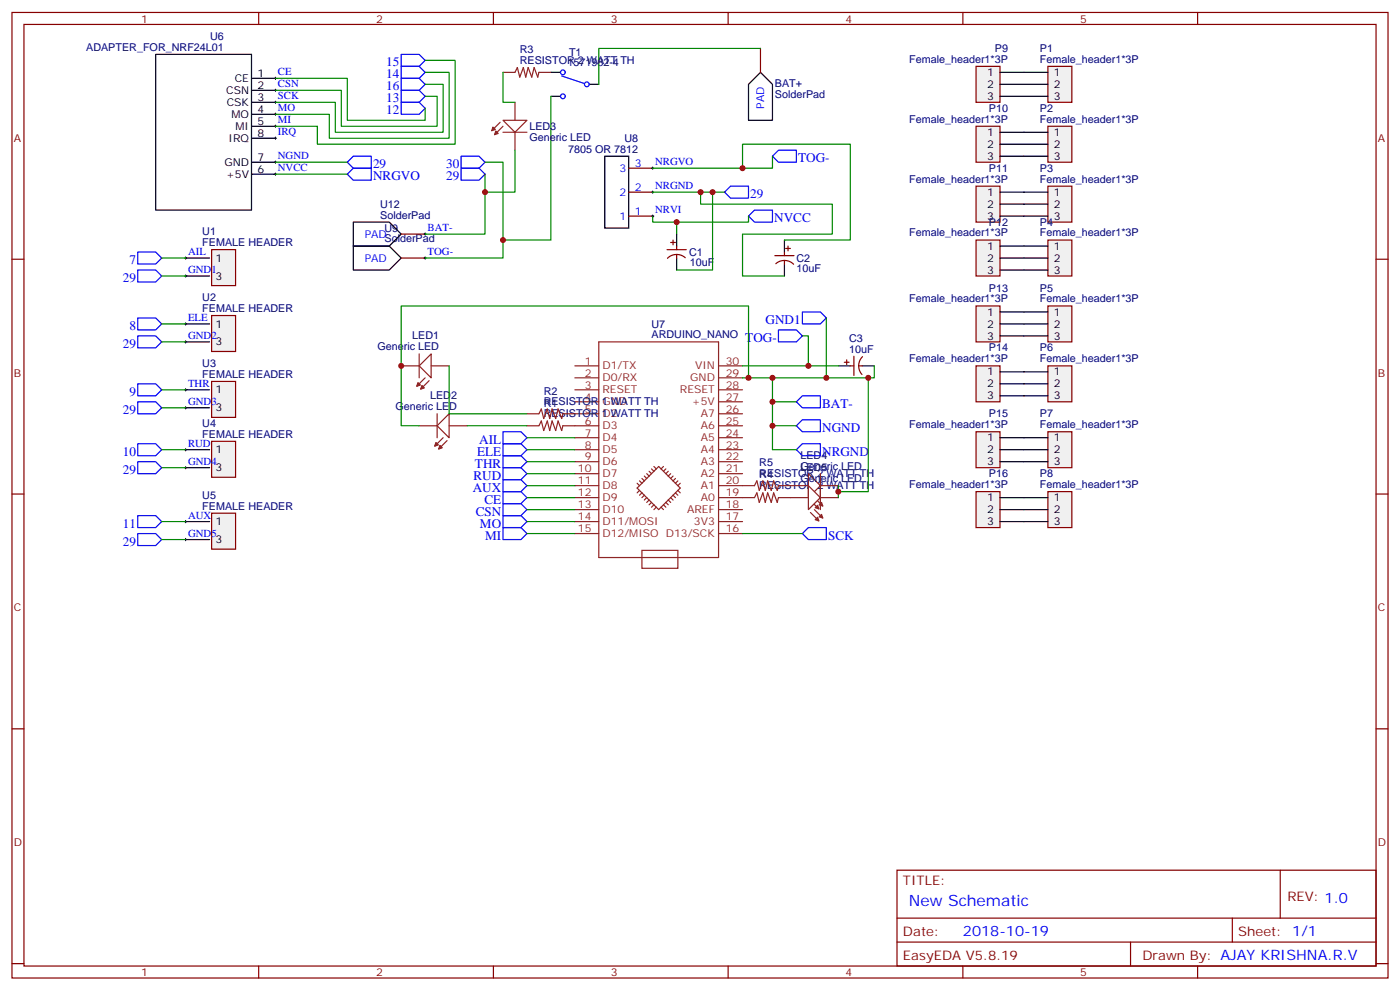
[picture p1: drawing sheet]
<svg xmlns="http://www.w3.org/2000/svg" width="412mm" height="292mm" viewBox="0 0 412 292" stroke-linecap="round" stroke-linejoin="round" font-family="sans-serif">
<g fill="none" stroke="#870000" stroke-width=".35">
<path d="M3.5 3.7h405.4v284.3h-405.4zM7.1 7.2h398.2v277.3h-398.2zM76.2 3.7v3.5M145.3 3.7v3.5M214.5 3.7v3.5M283.6 3.7v3.5M352.8 3.7v3.5M3.5 76.3h3.6M405.3 76.3h3.6M3.5 145.5h3.6M405.3 145.5h3.6M3.5 214.6h3.6"/>
<path d="M405.3 214.6h3.6M264.2 256.3h141.1v28.2h-141.1zM377.1 256.3v14.1M264.2 270.4h141.1M264.2 277.4h141.1M333 277.4v7.1M363 270.4v7M3.5 283.8h3.6M76.2 284.5v3.5M145.3 284.5v3.5M214.5 284.5v3.5M283.6 284.5v3.5"/>
<path d="M352.8 284.5v3.5M405.3 283.8h3.6"/>
</g>
<g fill="none" stroke="#8c2424" stroke-width=".35">
<path d="M169.3 118.3h7.1M169.3 114.8h7.1M169.3 111.3h7.1M169.3 107.7h7.1M176.4 100.7h35.3v63.5h-35.3zM211.7 118.3h7M211.7 114.8h7M211.7 111.3h7M211.7 107.7h7M169.3 139.5h7.1M169.3 136h7.1M169.3 132.4h7.1"/>
<path d="M169.3 128.9h7.1M169.3 125.4h7.1M169.3 121.8h7.1M190.5 139.5l.7 .7M191.2 138.8l.7 .7M191.9 138.1l.7 .7M192.6 137.4l.7 .7M195.4 137.4l-.7 .7M196.1 139.5l4.3 4.2-6.4 6.4-2.1-2.1M196.1 139.5l-2.1-2.1-6.3 6.3 4.2 4.3M196.1 138.1l-.7 .7M196.8 138.8l-.7 .7"/>
<path d="M197.6 139.5l-.8 .7M211.7 139.5h7M211.7 136h7M211.7 132.4h7M211.7 128.9h7M211.7 125.4h7M211.7 121.8h7M169.3 153.6h7.1M169.3 150.1h7.1M169.3 146.5h7.1M169.3 143h7.1M169.3 157.1h7.1"/>
<path d="M187.7 142.3l.7 .7M188.4 141.6l.7 .7M188.4 144.4l-.7 .7M189.1 140.9l.7 .7M189.1 145.1l-.7 .7M189.8 140.2l.7 .7M189.8 145.8l-.7 .7M190.5 146.5l-.7 .7M191.2 147.2l-.7 .8M191.9 148l-.7 .7M192.6 148.7l-.7 .7M193.3 149.4l-.7 .7"/>
<path d="M194.7 149.4l.7 .7M195.4 148.7l.7 .7M196.1 148l.7 .7M196.8 147.2l.8 .8M197.6 146.5l.7 .7M198.3 145.8l.7 .7M198.3 140.2l-.7 .7M199 145.1l.7 .7M199 140.9l-.7 .7M199.7 144.4l.7 .7M199.7 141.6l-.7 .7M200.4 142.3l-.7 .7"/>
<path d="M211.7 153.6h7M211.7 150.1h7M211.7 146.5h7M211.7 143h7M211.7 157.1h7M189.1 162.1h10.6v5.3h-10.6z"/>
</g>
<path d="M45.9 16h28.2v45.9h-28.2zM74.1 37.2h7M74.1 33.7h7M74.1 30.1h7M74.1 26.6h7M74.1 23.1h7M74.1 51.3h7M74.1 47.8h7M74.1 40.7h7" fill="none" stroke="#000" stroke-width=".35"/>
<g fill="none" stroke="#00f" stroke-width=".35">
<path d="M118.2 16h5.3l1.7 1.8-1.7 1.7h-5.3zM118.2 19.5h5.3l1.7 1.8-1.7 1.8h-5.3zM118.2 23.1h5.3l1.7 1.7-1.7 1.8h-5.3zM118.2 26.6h5.3l1.7 1.8-1.7 1.7h-5.3zM118.2 30.1h5.3l1.7 1.8-1.7 1.8h-5.3zM148.2 127.1h5.3l1.7 1.8-1.7 1.8h-5.3zM148.2 130.7h5.3l1.7 1.7-1.7 1.8h-5.3zM148.2 134.2h5.3l1.7 1.8-1.7 1.7h-5.3zM148.2 137.7h5.3l1.7 1.8-1.7 1.8h-5.3zM148.2 144.8h5.3l1.7 1.7-1.7 1.8h-5.3zM148.2 148.3h5.3l1.7 1.8-1.7 1.7h-5.3zM148.2 151.8h5.3l1.7 1.8-1.7 1.8h-5.3z"/>
<path d="M148.2 155.4h5.3l1.7 1.7-1.7 1.8h-5.3zM148.2 141.3h5.3l1.7 1.7-1.7 1.8h-5.3zM238.1 155.4h5.3v3.5h-5.3l-1.7-1.8z"/>
</g>
<g fill="none" stroke="#008700" stroke-width=".35">
<path d="M125.2 17.8h8.9v24.7h-40.6v-5.3h-12.4M81.1 23.1h21.2v12.3h22.9v-3.5M81.1 26.6h19.4v10.6h28.3v-8.8h-3.6M125.2 24.8h5.3v14.1h-31.7v-8.8h-17.7M125.2 21.3h7.1v19.4h-35.3v-7h-15.9M155.2 128.9h14.1M155.2 132.4h14.1M155.2 136h14.1M155.2 139.5h14.1M155.2 146.5h14.1M155.2 150.1h14.1M155.2 153.6h14.1"/>
<path d="M155.2 157.1h14.1M155.2 143h14.1M218.7 157.1h17.7"/>
</g>
<g fill="none" stroke="#000" stroke-width=".29">
<path d="M80.8 23.1h.7M80.8 26.6h.7M80.8 30.1h.7M80.8 33.7h.7M80.8 37.2h.7M81.1 22.7v.7M81.1 26.2v.8M81.1 29.8v.7M81.1 33.3v.7M81.1 36.8v.7M80.8 40.7h.7M80.8 47.8h.7"/>
<path d="M80.8 51.3h.7M81.1 40.4v.7M81.1 47.4v.7M81.1 50.9v.7"/>
</g>
<path d="M62.3 73.5h7.1v10.6h-7.1z" fill="#f0f0f0" stroke="#870000" stroke-width=".35"/>
<path d="M54.7 76h7M54.7 81.3h7" fill="none" stroke="#000" stroke-width=".35"/>
<path d="M62.3 92.9h7.1v10.6h-7.1z" fill="#f0f0f0" stroke="#870000" stroke-width=".35"/>
<path d="M54.7 95.4h7M54.7 100.7h7" fill="none" stroke="#000" stroke-width=".35"/>
<path d="M62.3 112.3h7.1v10.6h-7.1z" fill="#f0f0f0" stroke="#870000" stroke-width=".35"/>
<path d="M54.7 114.8h7M54.7 120.1h7" fill="none" stroke="#000" stroke-width=".35"/>
<path d="M62.3 130h7.1v10.5h-7.1z" fill="#f0f0f0" stroke="#870000" stroke-width=".35"/>
<path d="M54.7 132.4h7M54.7 137.7h7" fill="none" stroke="#000" stroke-width=".35"/>
<path d="M62.3 151.1h7.1v10.6h-7.1z" fill="#f0f0f0" stroke="#870000" stroke-width=".35"/>
<path d="M54.7 153.6h7M54.7 158.9h7" fill="none" stroke="#000" stroke-width=".35"/>
<g fill="none" stroke="#000" stroke-width=".29">
<path d="M54.3 76h.7M54.7 75.6v.7M54.3 81.3h.7M54.3 95.4h.7M54.7 80.9v.7M54.7 95v.7M54.3 100.7h.7M54.3 114.8h.7M54.7 100.3v.7M54.7 114.4v.7M54.7 119.7v.7M54.3 120.1h.7"/>
<path d="M54.3 132.4h.7M54.3 137.7h.7M54.7 132.1v.7M54.7 137.4v.7M54.3 153.6h.7M54.3 158.9h.7M54.7 153.2v.8M54.7 158.5v.7"/>
</g>
<path d="M40.6 74.2h5.3l1.7 1.8-1.7 1.8h-5.3zM40.6 79.5h5.3l1.7 1.8-1.7 1.7h-5.3zM40.6 93.6h5.3l1.7 1.8-1.7 1.8h-5.3zM40.6 98.9h5.3l1.7 1.8-1.7 1.7h-5.3zM236.4 91.9h5.3l1.7 1.7-1.7 1.8h-5.3zM40.6 113h5.3l1.7 1.8-1.7 1.8h-5.3zM40.6 118.3h5.3l1.7 1.8-1.7 1.7h-5.3zM40.6 130.7h5.3l1.7 1.7-1.7 1.8h-5.3zM40.6 136h5.3l1.7 1.7-1.7 1.8h-5.3zM40.6 151.8h5.3l1.7 1.8-1.7 1.8h-5.3zM40.6 157.1h5.3l1.7 1.8-1.7 1.8h-5.3z" fill="none" stroke="#00f" stroke-width=".35"/>
<path d="M47.6 76h7.1M47.6 81.3h7.1M47.6 95.4h7.1M243.4 93.6v17.7h-24.7M47.6 100.7h7.1M47.6 114.8h7.1M47.6 120.1h7.1M47.6 132.4h7.1M47.6 137.7h7.1M47.6 153.6h7.1M47.6 158.9h7.1" fill="none" stroke="#008700" stroke-width=".35"/>
<path d="M308.7 19.5h7v10.6h-7z" fill="#f0f0f0" stroke="#870000" stroke-width=".35"/>
<path d="M301.6 21.3h7.1M301.6 24.8h7.1M301.6 28.4h7.1" fill="none" stroke="#000" stroke-width=".35"/>
<path d="M308.7 37.2h7v10.6h-7z" fill="#f0f0f0" stroke="#870000" stroke-width=".35"/>
<path d="M301.6 38.9h7.1M301.6 42.5h7.1M301.6 46h7.1" fill="none" stroke="#000" stroke-width=".35"/>
<path d="M308.7 54.8h7v10.6h-7z" fill="#f0f0f0" stroke="#870000" stroke-width=".35"/>
<path d="M301.6 56.6h7.1M301.6 60.1h7.1M301.6 63.6h7.1" fill="none" stroke="#000" stroke-width=".35"/>
<path d="M308.7 70.7h7v10.6h-7z" fill="#f0f0f0" stroke="#870000" stroke-width=".35"/>
<path d="M301.6 72.5h7.1M301.6 76h7.1M301.6 79.5h7.1" fill="none" stroke="#000" stroke-width=".35"/>
<path d="M308.7 90.1h7v10.6h-7z" fill="#f0f0f0" stroke="#870000" stroke-width=".35"/>
<path d="M301.6 91.9h7.1M301.6 95.4h7.1M301.6 98.9h7.1" fill="none" stroke="#000" stroke-width=".35"/>
<path d="M308.7 107.7h7v10.6h-7z" fill="#f0f0f0" stroke="#870000" stroke-width=".35"/>
<path d="M301.6 109.5h7.1M301.6 113h7.1M301.6 116.6h7.1" fill="none" stroke="#000" stroke-width=".35"/>
<path d="M308.7 127.1h7v10.6h-7z" fill="#f0f0f0" stroke="#870000" stroke-width=".35"/>
<path d="M301.6 128.9h7.1M301.6 132.4h7.1M301.6 136h7.1" fill="none" stroke="#000" stroke-width=".35"/>
<path d="M308.7 144.8h7v10.6h-7z" fill="#f0f0f0" stroke="#870000" stroke-width=".35"/>
<path d="M301.6 146.5h7.1M301.6 150.1h7.1M301.6 153.6h7.1" fill="none" stroke="#000" stroke-width=".35"/>
<path d="M287.5 19.5h7.1v10.6h-7.1z" fill="#f0f0f0" stroke="#870000" stroke-width=".35"/>
<path d="M294.6 21.3h7M294.6 24.8h7M294.6 28.4h7" fill="none" stroke="#000" stroke-width=".35"/>
<path d="M287.5 37.2h7.1v10.6h-7.1z" fill="#f0f0f0" stroke="#870000" stroke-width=".35"/>
<path d="M294.6 38.9h7M294.6 42.5h7M294.6 46h7" fill="none" stroke="#000" stroke-width=".35"/>
<path d="M287.5 54.8h7.1v10.6h-7.1z" fill="#f0f0f0" stroke="#870000" stroke-width=".35"/>
<path d="M294.6 56.6h7M294.6 60.1h7M294.6 63.6h7" fill="none" stroke="#000" stroke-width=".35"/>
<path d="M287.5 70.7h7.1v10.6h-7.1z" fill="#f0f0f0" stroke="#870000" stroke-width=".35"/>
<path d="M294.6 72.5h7M294.6 76h7M294.6 79.5h7" fill="none" stroke="#000" stroke-width=".35"/>
<path d="M287.5 90.1h7.1v10.6h-7.1z" fill="#f0f0f0" stroke="#870000" stroke-width=".35"/>
<path d="M294.6 91.9h7M294.6 95.4h7M294.6 98.9h7" fill="none" stroke="#000" stroke-width=".35"/>
<path d="M287.5 107.7h7.1v10.6h-7.1z" fill="#f0f0f0" stroke="#870000" stroke-width=".35"/>
<path d="M294.6 109.5h7M294.6 113h7M294.6 116.6h7" fill="none" stroke="#000" stroke-width=".35"/>
<path d="M287.5 127.1h7.1v10.6h-7.1z" fill="#f0f0f0" stroke="#870000" stroke-width=".35"/>
<path d="M294.6 128.9h7M294.6 132.4h7M294.6 136h7" fill="none" stroke="#000" stroke-width=".35"/>
<path d="M287.5 144.8h7.1v10.6h-7.1z" fill="#f0f0f0" stroke="#870000" stroke-width=".35"/>
<g fill="none" stroke="#000" stroke-width=".35">
<path d="M220.5 24.8l3.5-3.5 3.5 3.5v10.6h-7zM178.2 46h7v21.2h-7zM104.1 72.5h10.6l3.5 3.5-3.5 3.5h-10.6zM104.1 65.4h10.6l3.5 3.5-3.5 3.6h-10.6zM199.3 68.9v3.6M199.3 76v3.5M231.1 70.7v3.5M231.1 77.8v3.5M246.9 107.7h3.6M254 107.7h3.5M294.6 146.5h7M294.6 150.1h7"/>
<path d="M294.6 153.6h7"/>
</g>
<g fill="none" stroke="#870000" stroke-width=".35">
<path d="M224 14.3v7M185.2 56.6h7.1M185.2 49.5h7.1M118.2 76h7M118.2 68.9h7M185.2 63.6h7.1M196.5 73.5h5.6M197.6 71.4h1.4M198.3 70.7v1.4M199.3 72.5v1M199.3 74.9v1.1M201.9 75.9a3.8 3.8 0 0 0-5.3 .2"/>
<path d="M228.2 75.3h5.7M228.5 77.7a3.8 3.8 0 0 1 5.3 .1M231.1 74.2v1.1M231.1 76.7v1.1M231.4 73.2h1.4M232.1 72.5v1.4M248.7 106.7h1.4M249.4 106v1.4M250.5 107.7h1M251.5 104.9v5.7M252.9 107.7h1.1M254.1 105a3.8 3.8 0 0 0-.2 5.3"/>
</g>
<path d="M104.1 46h5.3v3.5h-5.3l-1.8-1.7zM104.1 49.5h5.3v3.6h-5.3l-1.8-1.8zM135.8 46h5.3l1.8 1.8-1.8 1.7h-5.3zM135.8 49.5h5.3l1.8 1.8-1.8 1.8h-5.3zM215.2 54.8h5.3v3.5h-5.3l-1.8-1.7zM229.3 44.2h5.3v3.6h-5.3l-1.8-1.8zM222.2 61.9h5.3v3.5h-5.3l-1.7-1.8zM229.3 97.2h5.3l1.8 1.7-1.8 1.8h-5.3zM236.4 116.6h5.3v3.5h-5.3l-1.8-1.8zM236.4 123.6h5.3v3.5h-5.3l-1.8-1.7zM236.4 130.7h5.3v3.5h-5.3l-1.8-1.8z" fill="none" stroke="#00f" stroke-width=".35"/>
<path d="M191.9 56.6h.7M191.9 49.5h.7M192.3 49.2v.7M192.3 56.2v.7M124.9 68.9h.7M124.9 76h.7M125.2 68.6v.7M125.2 75.6v.7M191.9 63.6h.7M192.3 63.3v.7" fill="none" stroke="#000" stroke-width=".29"/>
<g fill="none" stroke="#008700" stroke-width=".35">
<path d="M81.1 47.8h21.2M81.1 51.3h21.2M142.9 51.3v17.6h-17.7M142.9 47.8h5.3v28.2h-23M192.3 56.6h21.1M206.4 56.6v3.5h38.8v8.8h-26.5v12.4h12.4M209.9 56.6v22.9h-10.6M218.7 49.5v-7h31.8v28.2h-19.4M227.5 46v3.5h-35.2M192.3 63.6v1.8h28.2v-1.8M199.3 65.4v3.5M236.4 98.9h1.7v8.8h-19.4"/>
<path d="M227.5 111.3v7h7.1M227.5 118.3v7.1h7.1M238.1 107.7h8.8M257.5 107.7v3.6h-14.1M227.5 125.4v7h7.1"/>
</g>
<path d="M123.5 104.2v7.1M155.2 125.4h3.5l.8-1.4 .7 2.8 1-2.8 .7 2.8 .7-2.8 1.1 2.8 .7-2.8 1.1 2.8 .3-1.4h3.5M155.2 121.8h3.5l.8-1.4 .7 2.9 1-2.9 .7 2.9 .7-2.9 1.1 2.9 .7-2.9 1.1 2.9 .3-1.5h3.5" fill="none" stroke="#8c2424" stroke-width=".35"/>
<g fill="#8c2424" stroke="#8c2424" stroke-width=".35">
<path d="M123.9 114.6l2.5-2.5z"/>
<path d="M124.3 113.5l.7 .7-1.1 .4z"/>
</g>
<path d="M123.5 107.7l3.5-3.5v7.1z" fill="#fff" stroke="#8c2424" stroke-width=".35"/>
<g fill="#8c2424" stroke="#8c2424" stroke-width=".35">
<path d="M122.8 113.7l2.4-2.4z"/>
<path d="M123.1 112.7l.7 .7-1 .3z"/>
<path d="M129.2 132.2l2.5-2.4z"/>
<path d="M129.6 131.2l.7 .7-1.1 .3z"/>
</g>
<path d="M118.2 107.7h5.3M127 107.7h5.3M128.8 121.8v7.1" fill="none" stroke="#8c2424" stroke-width=".35"/>
<path d="M128.8 125.4l3.5-3.6v7.1z" fill="#fff" stroke="#8c2424" stroke-width=".35"/>
<g fill="#8c2424" stroke="#8c2424" stroke-width=".35">
<path d="M128.1 131.4l2.4-2.5z"/>
<path d="M128.4 130.3l.7 .7-1 .4z"/>
</g>
<path d="M123.5 125.4h5.3M132.3 125.4h5.3" fill="none" stroke="#8c2424" stroke-width=".35"/>
<path d="M132.3 107.7v14.1h22.9M220.5 111.3v-21.2h-102.3v35.3h5.3M137.6 125.4h17.6" fill="none" stroke="#008700" stroke-width=".35"/>
<path d="M162.3 28.4h3.5M162.3 21.3h3.5M172.9 24.8h3.5" fill="none" stroke="#000" stroke-width=".35"/>
<path d="M165.5 22.4l7.4 2.4" fill="none" stroke="#00f" stroke-width=".35"/>
<g fill="#fff" stroke="#00f" stroke-width=".35">
<circle cx="165.8" cy="21.3" r=".71"/>
<circle cx="172.9" cy="24.8" r=".71"/>
<circle cx="165.8" cy="28.4" r=".71"/>
</g>
<path d="M224 14.3h-47.6v10.5M162.3 28.4v42.3h-14.1" fill="none" stroke="#008700" stroke-width=".35"/>
<g fill="#8c2424" stroke="#8c2424" stroke-width=".35">
<path d="M144.9 38.5l2.4-2.5z"/>
<path d="M145.2 37.4l.7 .7-1 .4z"/>
</g>
<path d="M148.2 38.9h7" fill="none" stroke="#8c2424" stroke-width=".35"/>
<path d="M148.2 35.4h7l-3.5 3.5z" fill="#fff" stroke="#8c2424" stroke-width=".35"/>
<g fill="#8c2424" stroke="#8c2424" stroke-width=".35">
<path d="M148.2 37.2l-2.5 2.5z"/>
<path d="M146 38.6l.8 .7-1.1 .4z"/>
<path d="M238.7 147.4l2.5 2.5z"/>
<path d="M240.1 149.5l.7-.7 .4 1.1z"/>
</g>
<path d="M148.2 21.3h3.5l.7-1.4 .7 2.8 1.1-2.8 .7 2.8 .7-2.8 1 2.8 .7-2.8 1.1 2.8 .3-1.4h3.6M151.7 30.1v5.3M151.7 38.9v5.3M241.7 139.5v7M218.7 146.5h3.5l.8-1.4 .7 2.9 1-2.9 .7 2.9 .7-2.9 1.1 2.9 .7-2.9 1.1 2.9 .3-1.5h3.5M218.7 143h3.5l.8-1.4 .7 2.8 1-2.8 .7 2.8 .7-2.8 1.1 2.8 .7-2.8 1.1 2.8 .3-1.4h3.5" fill="none" stroke="#8c2424" stroke-width=".35"/>
<path d="M148.2 21.3v8.8h3.5M151.7 44.2v12.4h-8.8" fill="none" stroke="#008700" stroke-width=".35"/>
<path d="M238.1 139.5l3.6 3.5-3.6 3.5z" fill="#fff" stroke="#8c2424" stroke-width=".35"/>
<g fill="#8c2424" stroke="#8c2424" stroke-width=".35">
<path d="M239.9 146.5l2.5 2.5z"/>
<path d="M241.3 148.7l.7-.7 .4 1z"/>
<path d="M238.7 150.9l2.5 2.5z"/>
<path d="M240.1 153l.7-.7 .4 1.1z"/>
</g>
<path d="M232.8 143h5.3M246.9 143h-5.2v7.1" fill="none" stroke="#8c2424" stroke-width=".35"/>
<path d="M238.1 143l3.6 3.5-3.6 3.6z" fill="#fff" stroke="#8c2424" stroke-width=".35"/>
<g fill="#8c2424" stroke="#8c2424" stroke-width=".35">
<path d="M239.9 150.1l2.5 2.4z"/>
<path d="M242 151.5l.4 1-1.1-.3z"/>
</g>
<path d="M232.8 146.5h5.3M241.7 146.5h5.2" fill="none" stroke="#8c2424" stroke-width=".35"/>
<path d="M255.8 111.3v33.5h-8.9M246.9 143v3.5" fill="none" stroke="#008700" stroke-width=".35"/>
<g fill="#c00">
<circle cx="255.8" cy="111.3" r=".88"/>
<circle cx="246.9" cy="144.8" r=".88"/>
<circle cx="148.2" cy="70.7" r=".88"/>
<circle cx="118.2" cy="107.7" r=".88"/>
<circle cx="220.5" cy="111.3" r=".88"/>
<circle cx="238.1" cy="107.7" r=".88"/>
<circle cx="227.5" cy="111.3" r=".88"/>
<circle cx="218.7" cy="49.5" r=".88"/>
<circle cx="209.9" cy="56.6" r=".88"/>
<circle cx="199.3" cy="65.4" r=".88"/>
<circle cx="206.4" cy="56.6" r=".88"/>
<circle cx="227.5" cy="118.3" r=".88"/>
<circle cx="227.5" cy="125.4" r=".88"/>
<circle cx="243.4" cy="111.3" r=".88"/>
<circle cx="142.9" cy="56.6" r=".88"/>
</g>
<text font-size="4.6" fill="#00f" x="267.8" y="266.8">New Schematic</text>
<text font-size="4.2" fill="#00f" x="283.6" y="275.7">2018-10-19</text>
<g font-size="3.9" fill="#00f">
<text x="113.8" y="19.5">15</text>
<text x="113.8" y="23.1">14</text>
<text x="113.8" y="26.6">16</text>
<text x="113.8" y="30.1">13</text>
<text x="113.8" y="33.7">12</text>
<text x="235.1" y="47.8">TOG-</text>
<text x="109.9" y="49.5">29</text>
<text x="109.9" y="53.1">NRGVO</text>
<text x="131.4" y="49.5">30</text>
<text x="131.4" y="53.1">29</text>
<text x="221" y="58.3">29</text>
<text x="228.1" y="65.4">NVCC</text>
<text x="38.1" y="77.8">7</text>
<text x="36.2" y="83">29</text>
<text x="225.5" y="95.4">GND1</text>
<text x="38.1" y="97.2">8</text>
<text x="219.5" y="100.7">TOG-</text>
<text x="36.2" y="102.4">29</text>
<text x="38.1" y="116.6">9</text>
<text x="36.2" y="121.8">29</text>
<text x="242.2" y="120.1">BAT-</text>
<text x="141.2" y="130.7">AIL</text>
<text x="242.2" y="127.1">NGND</text>
<text x="36.2" y="134.2">10</text>
<text x="139.9" y="137.7">THR</text>
<text x="140.5" y="134.2">ELE</text>
<text x="242.2" y="134.2">NRGND</text>
<text x="36.2" y="139.5">29</text>
<text x="139.5" y="141.3">RUD</text>
<text x="139.3" y="144.8">AUX</text>
<text x="142.7" y="148.3">CE</text>
<text x="36.2" y="155.4">11</text>
<text x="140.1" y="151.8">CSN</text>
<text x="141.4" y="155.4">MO</text>
<text x="36.2" y="160.7">29</text>
<text x="142.9" y="158.9">MI</text>
<text x="243.9" y="158.9">SCK</text>
</g>
<g font-size="3.9" fill="#800">
<text x="266" y="260.5">TITLE:</text>
<text x="379.2" y="265.4">REV: 1.0</text>
<text x="266" y="275.7">Date:</text>
<text x="364.8" y="275.7">Sheet: 1/1</text>
<text x="266" y="282.7">EasyEDA V5.8.19</text>
<text x="336.5" y="282.7">Drawn By: AJAY KRISHNA.R.V</text>
</g>
<g font-size="3.2" fill="#800">
<text x="41.6" y="6.7">1</text>
<text x="110.8" y="6.7">2</text>
<text x="179.9" y="6.7">3</text>
<text x="249.1" y="6.7">4</text>
<text x="318.2" y="6.7">5</text>
<text x="4.1" y="41.8">A</text>
<text x="405.9" y="41.8">A</text>
<text x="4.1" y="110.9">B</text>
<text x="405.9" y="110.9">B</text>
<text x="4.1" y="180.1">C</text>
<text x="405.9" y="180.1">C</text>
<text x="4.1" y="249.2">D</text>
<text x="405.9" y="249.2">D</text>
<text x="41.6" y="287.5">1</text>
<text x="110.8" y="287.5">2</text>
<text x="179.9" y="287.5">3</text>
<text x="249.1" y="287.5">4</text>
<text x="318.2" y="287.5">5</text>
</g>
<g font-size="3.2" fill="#000080">
<text x="61.9" y="11.8">U6</text>
<text x="25.4" y="15">ADAPTER_FOR_NRF24L01</text>
<text x="153.1" y="15.6">R3</text>
<text x="167.6" y="16.6">T1</text>
<text x="293.1" y="15.3">P9</text>
<text x="306.3" y="15.3">P1</text>
<text x="153.1" y="18.8">RESISTOR 2 WATT TH</text>
<text x="167.1" y="19.5">1571982-4</text>
<text x="267.8" y="18.5">Female_header1*3P</text>
<text x="306.3" y="18.5">Female_header1*3P</text>
<text x="228.2" y="28.7">SolderPad</text>
<text x="228.3" y="25.5">BAT+</text>
<text x="291.3" y="32.9">P10</text>
<text x="306.3" y="32.9">P2</text>
<text x="155.9" y="41.5">Generic LED</text>
<text x="155.9" y="38.3">LED3</text>
<text x="184" y="41.8">U8</text>
<text x="267.8" y="36.1">Female_header1*3P</text>
<text x="306.3" y="36.1">Female_header1*3P</text>
<text x="167.4" y="44.9">7805 OR 7812</text>
<text x="267.8" y="53.8">Female_header1*3P</text>
<text x="291.3" y="50.6">P11</text>
<text x="306.3" y="53.8">Female_header1*3P</text>
<text x="306.3" y="50.6">P3</text>
<text x="112" y="64.3">SolderPad</text>
<text x="112" y="61.2">U12</text>
<text x="59.6" y="69.3">U1</text>
<text x="113.3" y="71.4">SolderPad</text>
<text x="113.3" y="68.2">U9</text>
<text x="267.8" y="69.6">Female_header1*3P</text>
<text x="291.3" y="66.5">P12</text>
<text x="306.3" y="69.6">Female_header1*3P</text>
<text x="306.3" y="66.5">P4</text>
<text x="59.6" y="72.5">FEMALE HEADER</text>
<text x="203" y="75.3">C1</text>
<text x="234.6" y="77">C2</text>
<text x="203.2" y="78.5">10uF</text>
<text x="234.6" y="80.2">10uF</text>
<text x="59.6" y="88.7">U2</text>
<text x="267.8" y="89">Female_header1*3P</text>
<text x="291.3" y="85.9">P13</text>
<text x="306.3" y="89">Female_header1*3P</text>
<text x="306.3" y="85.9">P5</text>
<text x="59.6" y="91.9">FEMALE HEADER</text>
<text x="121.4" y="99.9">LED1</text>
<text x="191.9" y="99.6">ARDUINO_NANO</text>
<text x="191.9" y="96.4">U7</text>
<text x="250.1" y="100.7">C3</text>
<text x="111.2" y="103.2">Generic LED</text>
<text x="250.1" y="103.9">10uF</text>
<text x="267.8" y="106.7">Female_header1*3P</text>
<text x="291.3" y="103.5">P14</text>
<text x="306.3" y="106.7">Female_header1*3P</text>
<text x="306.3" y="103.5">P6</text>
<text x="59.6" y="111.3">FEMALE HEADER</text>
<text x="59.6" y="108.1">U3</text>
<text x="126.7" y="117.6">LED2</text>
<text x="160.2" y="120">R1</text>
<text x="160.2" y="119.4">RESISTOR 1 WATT TH</text>
<text x="160.2" y="116.4">R2</text>
<text x="59.6" y="125.7">U4</text>
<text x="116.5" y="120.8">Generic LED</text>
<text x="160.2" y="122.9">RESISTOR 1 WATT TH</text>
<text x="291.3" y="122.9">P15</text>
<text x="306.3" y="122.9">P7</text>
<text x="59.6" y="128.9">FEMALE HEADER</text>
<text x="267.8" y="126.1">Female_header1*3P</text>
<text x="306.3" y="126.1">Female_header1*3P</text>
<text x="223.7" y="137.4">R5</text>
<text x="235.8" y="135.3">LED4</text>
<text x="223.7" y="140.5">RESISTOR 2 WATT TH</text>
<text x="223.7" y="140.9">R4</text>
<text x="235.8" y="138.4">Generic LED</text>
<text x="235.8" y="142">Generic LED</text>
<text x="235.8" y="138.8">LED5</text>
<text x="267.8" y="143.7">Female_header1*3P</text>
<text x="291.3" y="140.5">P16</text>
<text x="306.3" y="143.7">Female_header1*3P</text>
<text x="306.3" y="140.5">P8</text>
<text x="59.6" y="146.9">U5</text>
<text x="223.7" y="144.1">RESISTOR 2 WATT TH</text>
<text x="59.6" y="150.1">FEMALE HEADER</text>
</g>
<g font-size="3.2">
<text x="75.8" y="22.7">1</text>
<text x="290.8" y="22.4">1</text>
<text x="310.4" y="22.4">1</text>
<text x="66.6" y="27.7">CSN</text>
<text x="69.2" y="24.1">CE</text>
<text x="75.8" y="29.8">3</text>
<text x="75.8" y="26.2">2</text>
<text x="290.8" y="25.9">2</text>
<text x="290.8" y="29.4">3</text>
<text x="310.4" y="25.9">2</text>
<text x="310.4" y="29.4">3</text>
<text x="66.8" y="31.2">CSK</text>
<text x="68.2" y="34.7">MO</text>
<text x="75.8" y="33.3">4</text>
<text x="67.3" y="41.8">IRQ</text>
<text x="69.4" y="38.2">MI</text>
<text x="75.8" y="40.4">8</text>
<text x="75.8" y="36.8">5</text>
<text x="290.8" y="40">1</text>
<text x="310.4" y="40">1</text>
<text x="75.8" y="47.4">7</text>
<text x="290.8" y="43.5">2</text>
<text x="290.8" y="47.1">3</text>
<text x="310.4" y="43.5">2</text>
<text x="310.4" y="47.1">3</text>
<text x="66.1" y="48.8">GND</text>
<text x="66.6" y="52.4">+5V</text>
<text x="75.8" y="50.9">6</text>
<text x="290.8" y="57.6">1</text>
<text x="310.4" y="57.6">1</text>
<text x="290.8" y="61.2">2</text>
<text x="290.8" y="64.7">3</text>
<text x="310.4" y="61.2">2</text>
<text x="310.4" y="64.7">3</text>
<text x="63.5" y="77">1</text>
<text x="290.8" y="73.5">1</text>
<text x="290.8" y="77">2</text>
<text x="310.4" y="73.5">1</text>
<text x="310.4" y="77">2</text>
<text x="63.5" y="82.3">3</text>
<text x="290.8" y="80.6">3</text>
<text x="310.4" y="80.6">3</text>
<text x="290.8" y="92.9">1</text>
<text x="310.4" y="92.9">1</text>
<text x="63.5" y="96.4">1</text>
<text x="63.5" y="101.7">3</text>
<text x="290.8" y="96.4">2</text>
<text x="290.8" y="100">3</text>
<text x="310.4" y="96.4">2</text>
<text x="310.4" y="100">3</text>
<text x="290.8" y="110.6">1</text>
<text x="310.4" y="110.6">1</text>
<text x="63.5" y="115.9">1</text>
<text x="290.8" y="114.1">2</text>
<text x="290.8" y="117.6">3</text>
<text x="310.4" y="114.1">2</text>
<text x="310.4" y="117.6">3</text>
<text x="63.5" y="121.1">3</text>
<text x="290.8" y="130">1</text>
<text x="310.4" y="130">1</text>
<text x="63.5" y="133.5">1</text>
<text x="290.8" y="133.5">2</text>
<text x="290.8" y="137">3</text>
<text x="310.4" y="133.5">2</text>
<text x="310.4" y="137">3</text>
<text x="63.5" y="138.8">3</text>
<text x="290.8" y="147.6">1</text>
<text x="310.4" y="147.6">1</text>
<text x="63.5" y="154.7">1</text>
<text x="290.8" y="151.1">2</text>
<text x="290.8" y="154.7">3</text>
<text x="310.4" y="151.1">2</text>
<text x="310.4" y="154.7">3</text>
<text x="63.5" y="159.9">3</text>
</g>
<g font-size="3.2" fill="#00f">
<text x="81.8" y="22.2">CE</text>
<text x="81.8" y="25.7">CSN</text>
<text x="81.8" y="29.2">SCK</text>
<text x="81.8" y="32.8">MO</text>
<text x="225.1" y="32.1" transform="rotate(-90 225.1 32.1)">PAD</text>
<text x="81.8" y="36.3">MI</text>
<text x="81.8" y="39.8">IRQ</text>
<text x="81.8" y="46.9">NGND</text>
<text x="81.8" y="50.4">NVCC</text>
<text x="182.5" y="50.6">3</text>
<text x="187" y="49.2">3</text>
<text x="193" y="48.6">NRGVO</text>
<text x="182.5" y="57.6">2</text>
<text x="187" y="56.2">2</text>
<text x="193" y="55.7">NRGND</text>
<text x="182.5" y="64.7">1</text>
<text x="187" y="63.3">1</text>
<text x="193" y="62.8">NRVI</text>
<text x="107.4" y="70">PAD</text>
<text x="125.9" y="68.1">BAT-</text>
<text x="55.4" y="75.1">AIL</text>
<text x="107.4" y="77">PAD</text>
<text x="125.9" y="75.1">TOG-</text>
<text x="55.4" y="80.4">GND1</text>
<text x="55.4" y="94.5">ELE</text>
<text x="55.4" y="99.8">GND2</text>
<text x="55.4" y="113.9">THR</text>
<text x="55.4" y="119.2">GND3</text>
<text x="55.4" y="131.6">RUD</text>
<text x="55.4" y="136.8">GND4</text>
<text x="55.4" y="152.7">AUX</text>
<text x="55.4" y="158">GND5</text>
</g>
<g font-size="3.2" fill="#8d2323">
<text x="172.3" y="107.4">1</text>
<text x="213.8" y="107.4">30</text>
<text x="172.3" y="110.9">2</text>
<text x="177.4" y="112.3">D0/RX</text>
<text x="177.4" y="108.8">D1/TX</text>
<text x="203.3" y="112.3">GND</text>
<text x="204.7" y="108.8">VIN</text>
<text x="213.8" y="110.9">29</text>
<text x="172.3" y="118">4</text>
<text x="172.3" y="114.4">3</text>
<text x="177.4" y="119.4">GND</text>
<text x="177.4" y="115.9">RESET</text>
<text x="200.3" y="115.9">RESET</text>
<text x="203.8" y="119.4">+5V</text>
<text x="213.8" y="114.4">28</text>
<text x="213.8" y="118">27</text>
<text x="172.3" y="125">6</text>
<text x="172.3" y="121.5">5</text>
<text x="177.4" y="122.9">D2</text>
<text x="206.4" y="122.9">A7</text>
<text x="213.8" y="121.5">26</text>
<text x="213.8" y="125">25</text>
<text x="172.3" y="128.6">7</text>
<text x="177.4" y="130">D4</text>
<text x="177.4" y="126.4">D3</text>
<text x="206.4" y="126.4">A6</text>
<text x="206.4" y="130">A5</text>
<text x="213.8" y="128.6">24</text>
<text x="172.3" y="135.6">9</text>
<text x="172.3" y="132.1">8</text>
<text x="177.4" y="137">D6</text>
<text x="177.4" y="133.5">D5</text>
<text x="206.4" y="133.5">A4</text>
<text x="206.4" y="137">A3</text>
<text x="213.8" y="132.1">23</text>
<text x="213.8" y="135.6">22</text>
<text x="170.2" y="142.7">11</text>
<text x="170.2" y="139.1">10</text>
<text x="177.4" y="140.5">D7</text>
<text x="206.4" y="140.5">A2</text>
<text x="213.8" y="139.1">21</text>
<text x="213.8" y="142.7">20</text>
<text x="170.2" y="149.7">13</text>
<text x="170.2" y="146.2">12</text>
<text x="177.4" y="147.6">D9</text>
<text x="177.4" y="144.1">D8</text>
<text x="206.4" y="144.1">A1</text>
<text x="206.4" y="147.6">A0</text>
<text x="213.8" y="146.2">19</text>
<text x="213.8" y="149.7">18</text>
<text x="170.2" y="153.2">14</text>
<text x="177.4" y="154.7">D11/MOSI</text>
<text x="177.4" y="151.1">D10</text>
<text x="202.4" y="151.1">AREF</text>
<text x="204.4" y="154.7">3V3</text>
<text x="213.8" y="153.2">17</text>
<text x="170.2" y="156.8">15</text>
<text x="177.4" y="158.2">D12/MISO D13/SCK</text>
<text x="213.8" y="156.8">16</text>
</g>
</svg>
